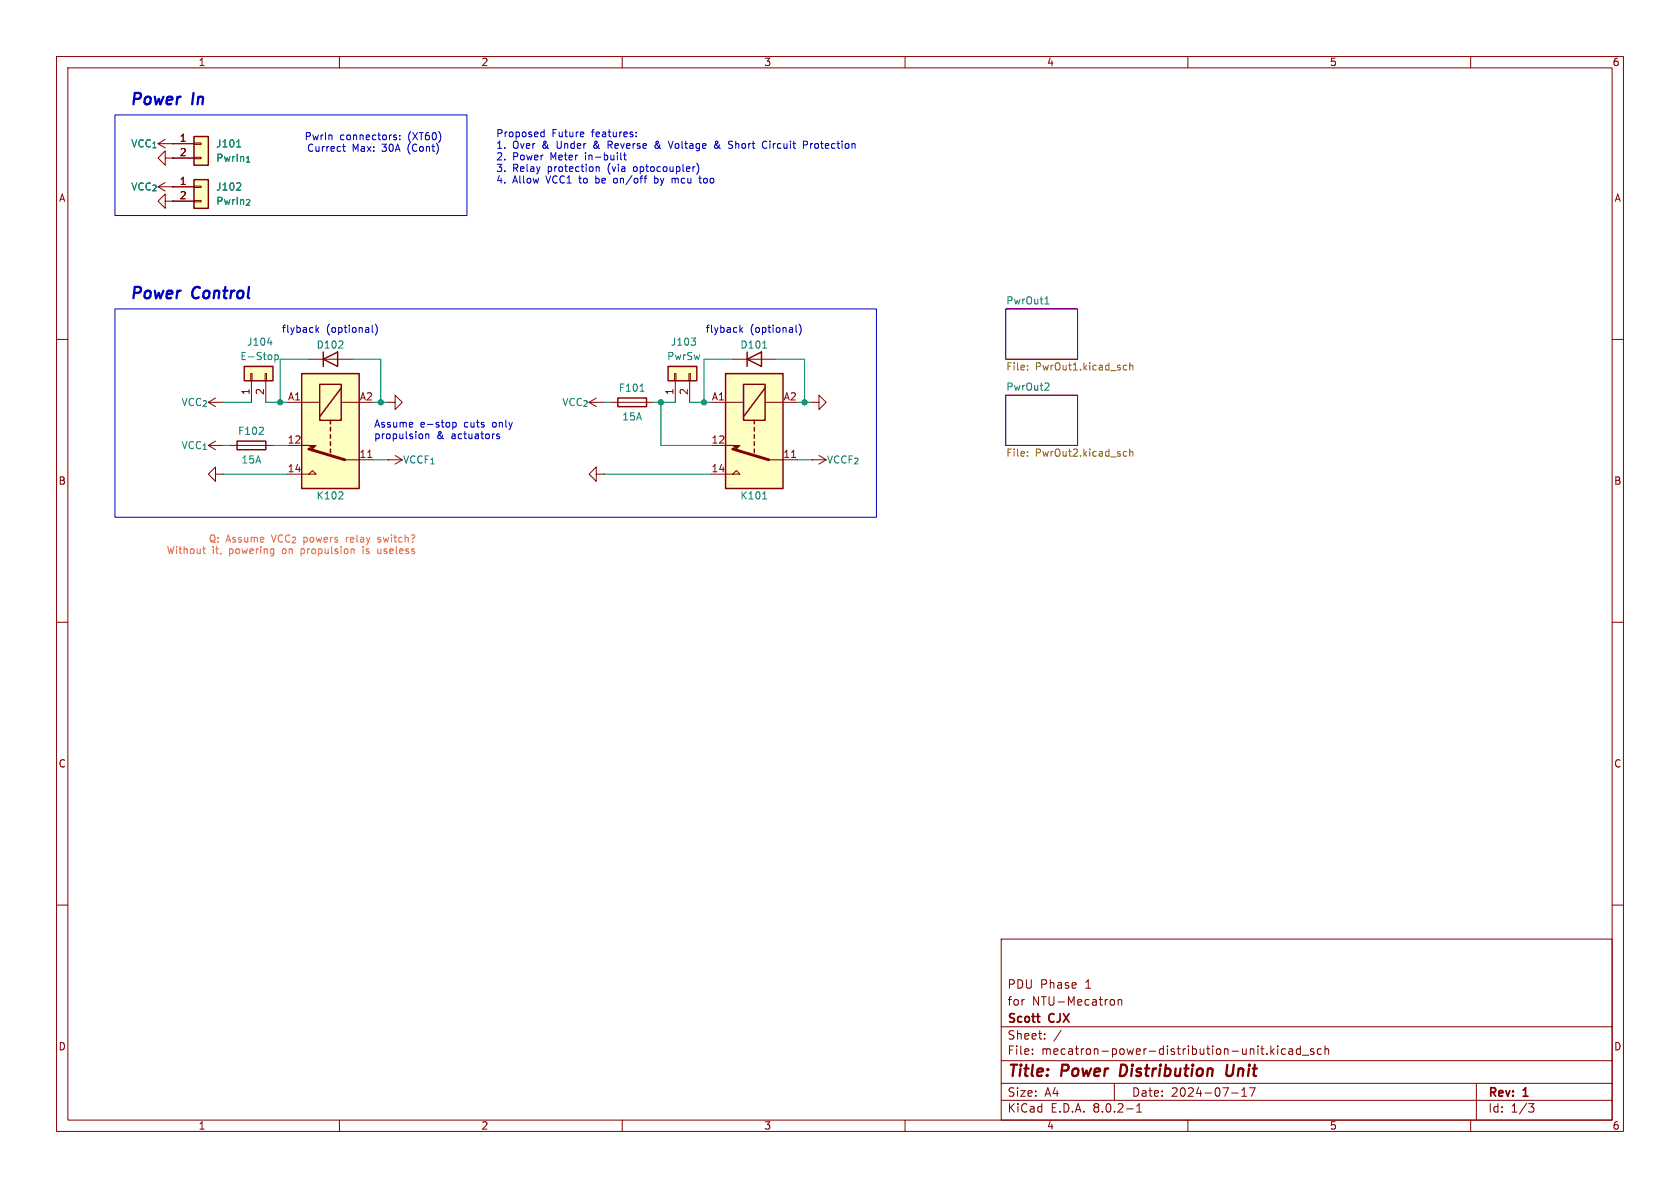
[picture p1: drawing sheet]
<svg xmlns="http://www.w3.org/2000/svg" width="297mm" height="210mm" viewBox="0 0 297 210" stroke-linecap="round" stroke-linejoin="round" font-family="sans-serif">
<g fill="none" stroke="#840000" stroke-width=".18">
<path d="M10 10h277v190h-277zM12 12h273v186h-273zM60 10v2M110 10v2M160 10v2M210 10v2M260 10v2M10 60h2M285 60h2M105.4 83.8v-1.2l-1.3 1.2 1.3 1.3v-1.3h1.3M106.7 83.8h.1M10 110h2"/>
<path d="M285 110h2M10 160h2M285 160h2M177 166h108v32h-108zM196.5 176.7l.4 .1 .1 .2v.6l-.5 .1M197.7 176.8l.2-.1 .3 .1 .1 .9M197.7 176.7v1M60 198v2M110 198v2M160 198v2M177 194.5h108M177 191.5h108"/>
<path d="M177 187.5h108M177 181.5h108M182.5 186.3v.1M182.5 185.5v.1M184.7 183.6v.1M184.7 182.8v.1M187.6 182.1l-1.3 2M197 191.5v3M199.2 196h1.1M201 196.6h.8M201 195.5l.4-.4v1.5M210 198v2"/>
<path d="M217.7 193.2h1.2M219.5 193.8h.9M219.5 192.7l.5-.4v1.5M220.9 192.3h1l-.7 1.5M224.7 184.9v1.5M224.8 185.8l.4 .6M225.2 185.4l-.5 .6M225.9 184.9v.1M225.9 185.4v1M227.2 185.5l-.4-.1-.3 .3v.4l.2 .2h.5M227.9 185.5h.6v.9M228.5 185.8h-.5a.29 .29 0 0 0-.2 .3 .29 .29 0 0 0 .2 .3l.5-.1"/>
<path d="M229.9 185.5l-.4-.1-.3 .3v.4l.1 .2h.6M229.9 184.9v1.5M230.2 186.5h1.2M232.2 185.5l-.3-.1-.2 .2v.2l.5 .2v.3h-.5M233.6 185.5l-.4-.1-.3 .3v.4l.1 .2h.6M234.2 185.5l.3-.1 .3 .1 .1 .9M234.2 184.9v1.5M260 198v2M261 191.5v6.5M270.2 195.1h1l-.5 .6 .4 .1 .1 .5-.3 .3h-.4"/>
</g>
<path d="M198.2 188.2l-.2 2h.4M217 188.2l-.2 1.6 .1 .3a.66 .66 0 0 0 .9-.1" fill="none" stroke="#840000" stroke-width=".4"/>
<path d="M177.8 54.6h12.7v8.9h-12.7zM177.8 69.9h12.7v8.8h-12.7z" fill="none" stroke="#840084" stroke-width=".18"/>
<path d="M184.7 53.7h.8M184.9 52.8l.2-.3v1.2M184.9 67.7l.4 .1 .2 .3-.8 .9h.8" fill="none" stroke="#008484" stroke-width=".18"/>
<path d="M181.6 65.3v.1M181.6 64.6v.1M181.6 79.9v.1M198.7 65.3h.5M198.7 64.6h.5M198.7 79.9h.5M199.7 64.7l.2-.1h.3l.1 .8M199.7 64.1v1.3M199.7 79.4v1.2M199.7 79.9l.2-.1 .3 .1 .1 .7M181.6 80.5v.1M198.7 80.6h.5" fill="none" stroke="#848400" stroke-width=".18"/>
<path d="M43.2 64.8h5.1v2.5h-5.1z" fill="#ffffc2"/>
<path d="M44.3 66h.3v1.3h-.3zM44.4 67.3v3.8M46.9 66h.2v1.3h-.2zM47 67.3v3.8M107.9 71.1h7.7M129.5 63.5h7.7" fill="none" stroke="#840000" stroke-width=".18"/>
<path d="M43.2 64.8h5.1v2.5h-5.1zM109.2 70.4h5.1v1.5h-5.1zM132.1 63.5l2.5-1.3v2.6zM132.1 62.2v2.6" fill="none" stroke="#840000" stroke-width=".25"/>
<path d="M47.3 60.6h.8M48.6 62.7v1.3M48.6 62.8l.4-.1 .2 .3-.1 .5h-.5M113.2 69.2h.7M134.8 61.5h.8" fill="none" stroke="#008484" stroke-width=".18"/>
<path d="M118.1 64.8h5.1v2.5h-5.1z" fill="#ffffc2"/>
<path d="M54.6 63.5h7.6M119.3 66h.2v1.3h-.2zM119.4 67.3v3.8M121.8 66h.2v1.3h-.2zM121.9 67.3v3.8M143.5 81.3h.1M143.5 81.3h2.5M144.8 80.5l1.2 .8M146 81.3l-1.2 .7" fill="none" stroke="#840000" stroke-width=".18"/>
<path d="M57.1 63.5l2.6-1.3v2.6zM57.1 62.2v2.6M118.1 64.8h5.1v2.5h-5.1z" fill="none" stroke="#840000" stroke-width=".25"/>
<path d="M122.2 59.8h.8l-.5 .4M122.8 60.3l.2 .2-.2 .5" fill="none" stroke="#008484" stroke-width=".18"/>
<path d="M128.3 66h10.1v20.4h-10.1z" fill="#ffffc2"/>
<path d="M125.7 71.1h5.7M125.7 78.7h2.6M135.3 71.1h3.1M125.7 83.8h5.1l-.6-.6-.7 .6M135.9 81.3h5.1M139.9 80.9h.8" fill="none" stroke="#840000" stroke-width=".18"/>
<path d="M128.3 66h10.1v20.4h-10.1zM131.4 67.9h3.9v6.4h-3.9zM133.3 74.3v.6M133.3 75.6v.6M133.3 76.8v.7M133.3 78.1v.6M133.3 79.4v.6M135.3 68.6l-3.9 5.1" fill="none" stroke="#840000" stroke-width=".25"/>
<path d="M129.5 79.4l6.4 1.9" fill="none" stroke="#840000" stroke-width=".51"/>
<path d="M128.3 78.7h2.5l-.6 .7-.7-.7z" fill="#840000" stroke="#840000" stroke-width=".18"/>
<path d="M134.8 88.2h.8" fill="none" stroke="#008484" stroke-width=".18"/>
<path d="M34.3 24.1h2.5v5.1h-2.5z" fill="#ffffc2"/>
<path d="M29.2 35.6v-1.3l-1.3 1.3 1.3 1.2v-1.2h1.3M29.2 27.9v-1.2l-1.3 1.2 1.3 1.3v-1.3h1.3M30.5 35.6h.1M30.5 27.9h.1M30.5 25.4h3.8M30.5 27.9h3.8M34.3 27.8h1.3v.3h-1.3zM34.3 25.3h1.3v.2h-1.3z" fill="none" stroke="#840000" stroke-width=".18"/>
<path d="M34.3 24.1h2.5v5.1h-2.5z" fill="none" stroke="#840000" stroke-width=".25"/>
<path d="M41.8 26h.8" fill="none" stroke="#008484" stroke-width=".18"/>
<path d="M34.3 31.8h2.5v5h-2.5z" fill="#ffffc2"/>
<path d="M30.5 33h3.8M30.5 35.6h3.8M34.3 35.4h1.3v.3h-1.3zM34.3 32.9h1.3v.2h-1.3z" fill="none" stroke="#840000" stroke-width=".18"/>
<path d="M34.3 31.8h2.5v5h-2.5z" fill="none" stroke="#840000" stroke-width=".25"/>
<path d="M42.4 32.4l.2 .2-.1 .3-.7 .7h.8" fill="none" stroke="#008484" stroke-width=".18"/>
<path d="M53.3 66h10.2v20.4h-10.2z" fill="#ffffc2"/>
<g fill="none" stroke="#840000" stroke-width=".18">
<path d="M30.5 35.6h.1M30.5 27.9h.1M30.5 25.4h3.8M30.5 27.9h3.8M30.5 33h3.8M30.5 35.6h3.8M40.6 78.7h7.7M50.8 71.1h5.7M50.8 78.7h2.5M60.3 71.1h3.2M68.6 71.1h1.2v1.3l1.3-1.3-1.3-1.2v1.2M68.6 71.1h.1"/>
<path d="M143.5 71.1h1.3v1.3l1.2-1.3-1.2-1.2v1.2M143.5 71.1h.1M38.1 83.8v-1.2l-1.3 1.2 1.3 1.3v-1.3h1.3M39.4 83.8h.1M50.8 83.8h5.1l-.7-.6-.6 .6M61 81.3h5M65 80.9h.7M68.6 81.3h.1M68.6 81.3h2.5M69.8 80.5l1.3 .8M71.1 81.3l-1.3 .7"/>
</g>
<path d="M41.9 78h5.1v1.5h-5.1zM53.3 66h10.2v20.4h-10.2zM56.5 67.9h3.8v6.4h-3.8zM58.4 74.3v.6M58.4 75.6v.6M58.4 76.8v.7M58.4 78.1v.6M58.4 79.4v.6M60.3 68.6l-3.8 5.1" fill="none" stroke="#840000" stroke-width=".25"/>
<path d="M54.6 79.4l6.4 1.9" fill="none" stroke="#840000" stroke-width=".51"/>
<path d="M53.3 78.7h2.6l-.7 .7-.6-.7z" fill="#840000" stroke="#840000" stroke-width=".18"/>
<path d="M41.8 26h.8M42.4 32.4l.2 .2-.1 .3-.7 .7h.8M45.8 76.8h.8M46.5 75.6v.5M60.5 87l.1 .2v.3l-.8 .7h.8" fill="none" stroke="#008484" stroke-width=".18"/>
<g fill="none" stroke="#0000c2" stroke-width=".18">
<path d="M20.3 20.3h62.2v17.8h-62.2zM60.6 25.9h.5M60.7 25.5v1.1l.4 .2M69.6 24.2l.5 .1v.2l-.2 .2-.3-.1M69.6 23.9h.5M70.7 24.6v.1M70.7 23.9v.1M95.7 24.1h.5M95.7 23.4h.5M96.2 22.9v1.3M105.4 29.5v.8M105.4 29.6l.2-.1h.3v.8"/>
<path d="M107.5 25v1.2M107.5 25.6h.5M108.6 31.6l-.1 .2 .1 .5M109.7 27v1.1l.2 .2M110.2 27.4h.5M110.4 27v1.1l.3 .2M112.5 24.1v.1M112.5 23.4v.1M115.7 31.1v1.3M115.7 32.3l.4 .1M116.2 25l-.2 .1 .2 .5M116.3 25.4l-.5 .4 .1 .3 .3 .1"/>
<path d="M118.1 25l.5 1.2 .4-1.2M119.3 31.6l.1 .1M122.7 29.5h.2M123.2 28.9a1.46 1.46 0 0 1 0 1.9M123.5 31.5h.5M123.7 31.1v1.1l.3 .2M127.1 25.9l-.2 .2a.34 .34 0 0 1-.5 0 .34 .34 0 0 1 0-.5l.5-.3v-.3h-.3l-.1 .3 .7 .9M129 25h.5M129.3 25.6l.2 .3-.2 .3M135 25h.3l.3 .1M135.6 26.1l-.3 .1h-.3M142 25h.5l.3 .2-.2 .4h-.6"/>
<path d="M143.3 25.4v.8M143.4 25.4l-.1 .2M20.3 54.6h134.6v36.8h-134.6zM55.9 57.5v1.2M56 58.3l.4 .4M56.4 57.9l-.5 .5M65.8 57.5v1.1l.2 .1M66.3 57.3a1.46 1.46 0 0 1 0 1.9M130.8 57.5v1.2M130.9 58.3l.4 .4M131.3 57.9l-.5 .5M140.7 57.5v1.1l.2 .1"/>
<path d="M141.3 57.3a1.46 1.46 0 0 1 0 1.9M74.7 76.8v.6M75.3 76.7v.9M75.3 76.8h.1M75.8 76.8v.8M80 74.7v1.2M80 74.7h.4l.3 .2-.2 .5h-.5M87.9 76.8v.3l.4 .1v.2l-.1 .2-.4-.1"/>
</g>
<path d="M35.8 97h.5M36 96.6v1.1l.3 .2M48.3 97l.1 .1M48.4 97v1.1l-.1 .1M48.4 97.8l-.1 .1M62.6 97.1v.8M64.2 97v.9M66.8 95.8h.1M66.8 97v.7l.3 .2M67 95l-.2 .2 .2 .2" fill="none" stroke="#ff6939" stroke-width=".18"/>
<g fill="none" stroke="#008400" stroke-width=".18">
<path d="M39.4 71.1h5M39.4 78.7h1.2M47 71.1h3.8M48.3 78.7h2.5M54.6 63.5h-5.1v7.6M62.2 63.5h5.1v7.6M66 71.1h2.6M106.7 71.1h1.2M115.6 71.1h3.8M116.8 71.1v7.6h8.9M121.9 71.1h3.8M129.5 63.5h-5v7.6"/>
<path d="M137.2 63.5h5v7.6M141 71.1h2.5M39.4 83.8h11.4M66 81.3h2.6M106.7 83.8h19M141 81.3h2.5"/>
</g>
<g fill="#008400" stroke="#008400" stroke-width=".18">
<circle cx="67.3" cy="71.1" r=".46"/>
<circle cx="49.5" cy="71.1" r=".46"/>
<circle cx="142.2" cy="71.1" r=".46"/>
<circle cx="116.8" cy="71.1" r=".46"/>
<circle cx="124.5" cy="71.1" r=".46"/>
</g>
<g font-size="2.8" fill="#0000c2">
<text x="22.9" y="19.1">Power</text>
<text x="34" y="19.1">In</text>
<text x="22.9" y="53.4">Power</text>
<text x="34" y="53.4">Control</text>
</g>
<g font-size="2.8" fill="#840000">
<text x="178" y="190.9">Title:</text>
<text x="187.7" y="190.9">Power</text>
<text x="198.8" y="190.9">Distribution</text>
<text x="218.4" y="190.9">Unit</text>
</g>
<g font-size="2.1" fill="#840000">
<text x="178" y="178">for</text>
<text x="178" y="175">PDU Phase</text>
<text x="182.4" y="178">NTU-Mecatron</text>
<text x="191.9" y="175">1</text>
<text x="178" y="184">Sheet:</text>
<text x="178" y="181.2">Scott</text>
<text x="185.5" y="181.2">CJX</text>
<text x="178" y="186.7">File:</text>
<text x="184.1" y="186.7">mecatron-power-distribution-unit.kicad_sch</text>
<text x="178" y="196.9">KiCad</text>
<text x="178" y="194.1">Size:</text>
<text x="184.7" y="194.1">A4</text>
<text x="185.7" y="196.9">E.D.A.</text>
<text x="193.3" y="196.9">8.0.2-1</text>
<text x="200" y="194.1">Date:</text>
<text x="207" y="194.1">2024-07-17</text>
<text x="263" y="194.3">Rev:</text>
<text x="263" y="196.9">Id:</text>
<text x="267.1" y="196.9">1/3</text>
<text x="269.4" y="194.3">1</text>
</g>
<g font-size="1.8" fill="#840000">
<text x="35" y="11.9">1</text>
<text x="85" y="11.9">2</text>
<text x="135" y="11.9">3</text>
<text x="185" y="11.9">4</text>
<text x="235" y="11.9">5</text>
<text x="285" y="11.9">6</text>
<text x="23.1" y="26.3">VCC_{1}</text>
<text x="31.7" y="25.1">1</text>
<text x="31.7" y="27.7">2</text>
<text x="10.3" y="35.9">A</text>
<text x="23.1" y="33.9">VCC_{2}</text>
<text x="31.7" y="32.8">1</text>
<text x="31.7" y="35.3">2</text>
<text x="285.3" y="35.9">A</text>
<text x="44.2" y="69.9" transform="rotate(-90 44.2 69.9)">1</text>
<text x="46.7" y="69.9" transform="rotate(-90 46.7 69.9)">2</text>
<text x="50.8" y="70.9">A1</text>
<text x="63.5" y="70.9">A2</text>
<text x="119.1" y="69.9" transform="rotate(-90 119.1 69.9)">1</text>
<text x="121.7" y="69.9" transform="rotate(-90 121.7 69.9)">2</text>
<text x="125.7" y="70.9">A1</text>
<text x="138.4" y="70.9">A2</text>
<text x="50.8" y="78.5">12</text>
<text x="50.8" y="83.6">14</text>
<text x="63.5" y="81">11</text>
<text x="125.7" y="78.5">12</text>
<text x="125.7" y="83.6">14</text>
<text x="138.4" y="81">11</text>
<text x="10.3" y="85.9">B</text>
<text x="285.3" y="85.9">B</text>
<text x="10.3" y="135.9">C</text>
<text x="285.3" y="135.9">C</text>
<text x="10.3" y="185.9">D</text>
<text x="285.3" y="185.9">D</text>
<text x="35" y="199.9">1</text>
<text x="85" y="199.9">2</text>
<text x="135" y="199.9">3</text>
<text x="185" y="199.9">4</text>
<text x="235" y="199.9">5</text>
<text x="285" y="199.9">6</text>
</g>
<g font-size="1.8" fill="#008484">
<text x="38.1" y="26.3">J101</text>
<text x="38.1" y="28.8">PwrIn_{1}</text>
<text x="38.1" y="33.9">J102</text>
<text x="38.1" y="36.4">PwrIn_{2}</text>
<text x="177.8" y="53.9">PwrOut1</text>
<text x="42.4" y="63.9">E-Stop</text>
<text x="43.6" y="61.3">J104</text>
<text x="55.9" y="61.8">D102</text>
<text x="117.8" y="63.9">PwrSw</text>
<text x="118.5" y="61.3">J103</text>
<text x="130.8" y="61.8">D101</text>
<text x="32" y="72">VCC_{2}</text>
<text x="99.3" y="72">VCC_{2}</text>
<text x="109.3" y="69.4">F101</text>
<text x="177.8" y="69.1">PwrOut2</text>
<text x="42" y="77.1">F102</text>
<text x="109.9" y="74.5">15A</text>
<text x="32" y="79.6">VCC_{1}</text>
<text x="42.6" y="82.1">15A</text>
<text x="71.1" y="82.1">VCCF_{1}</text>
<text x="146.1" y="82.1">VCCF_{2}</text>
<text x="55.9" y="88.5">K102</text>
<text x="130.8" y="88.5">K101</text>
</g>
<g font-size="1.8" fill="#0000c2">
<text x="53.8" y="25">PwrIn</text>
<text x="54.2" y="27">Currect</text>
<text x="60.1" y="25">connectors:</text>
<text x="62.2" y="27">Max:</text>
<text x="67.6" y="27">30A</text>
<text x="72.2" y="25">(XT60)</text>
<text x="72.3" y="27">(Cont)</text>
<text x="87.6" y="24.5">Proposed</text>
<text x="87.6" y="26.5">1.</text>
<text x="87.6" y="28.6">2.</text>
<text x="90.6" y="26.5">Over</text>
<text x="90.6" y="28.6">Power</text>
<text x="96" y="26.5">&amp;</text>
<text x="97.4" y="28.6">Meter</text>
<text x="97.6" y="24.5">Future</text>
<text x="98.7" y="26.5">Under</text>
<text x="103.7" y="28.6">in-built</text>
<text x="104.7" y="24.5">features:</text>
<text x="105.4" y="26.5">&amp;</text>
<text x="108.1" y="26.5">Reverse</text>
<text x="116.6" y="26.5">&amp;</text>
<text x="119.4" y="26.5">Voltage</text>
<text x="127.5" y="26.5">&amp;</text>
<text x="130.3" y="26.5">Short</text>
<text x="136.5" y="26.5">Circuit</text>
<text x="143.9" y="26.5">Protection</text>
<text x="87.6" y="30.6">3.</text>
<text x="87.6" y="32.6">4.</text>
<text x="90.6" y="30.6">Relay</text>
<text x="90.6" y="32.6">Allow</text>
<text x="96.7" y="32.6">VCC1</text>
<text x="96.9" y="30.6">protection</text>
<text x="102.7" y="32.6">to</text>
<text x="105.7" y="32.6">be</text>
<text x="107.7" y="30.6">(via</text>
<text x="109.1" y="32.6">on/off</text>
<text x="112.5" y="30.6">optocoupler)</text>
<text x="116.5" y="32.6">by</text>
<text x="119.8" y="32.6">mcu</text>
<text x="124.9" y="32.6">too</text>
<text x="49.7" y="59">flyback</text>
<text x="57.7" y="59">(optional)</text>
<text x="124.7" y="59">flyback</text>
<text x="132.6" y="59">(optional)</text>
<text x="66" y="75.8">Assume</text>
<text x="66" y="77.8">propulsion</text>
<text x="74.3" y="75.8">e-stop</text>
<text x="77.2" y="77.8">&amp;</text>
<text x="79.9" y="77.8">actuators</text>
<text x="82.2" y="75.8">cuts</text>
<text x="87.3" y="75.8">only</text>
</g>
<g font-size="1.8" fill="#848400">
<text x="177.8" y="65.8">File:</text>
<text x="183" y="65.8">PwrOut1.kicad_sch</text>
<text x="177.8" y="81.1">File:</text>
<text x="183" y="81.1">PwrOut2.kicad_sch</text>
</g>
<g font-size="1.8" fill="#ff6939">
<text x="29.4" y="98.2">Without</text>
<text x="36.8" y="96.1">Q: Assume</text>
<text x="37.5" y="98.2">it,</text>
<text x="40.6" y="98.2">powering</text>
<text x="48.2" y="96.1">VCC_{2}</text>
<text x="50.2" y="98.2">on</text>
<text x="53.6" y="98.2">propulsion</text>
<text x="53.9" y="96.1">powers</text>
<text x="61.6" y="96.1">relay</text>
<text x="64.8" y="98.2">is</text>
<text x="67.5" y="96.1">switch?</text>
<text x="67.6" y="98.2">useless</text>
</g>
</svg>
